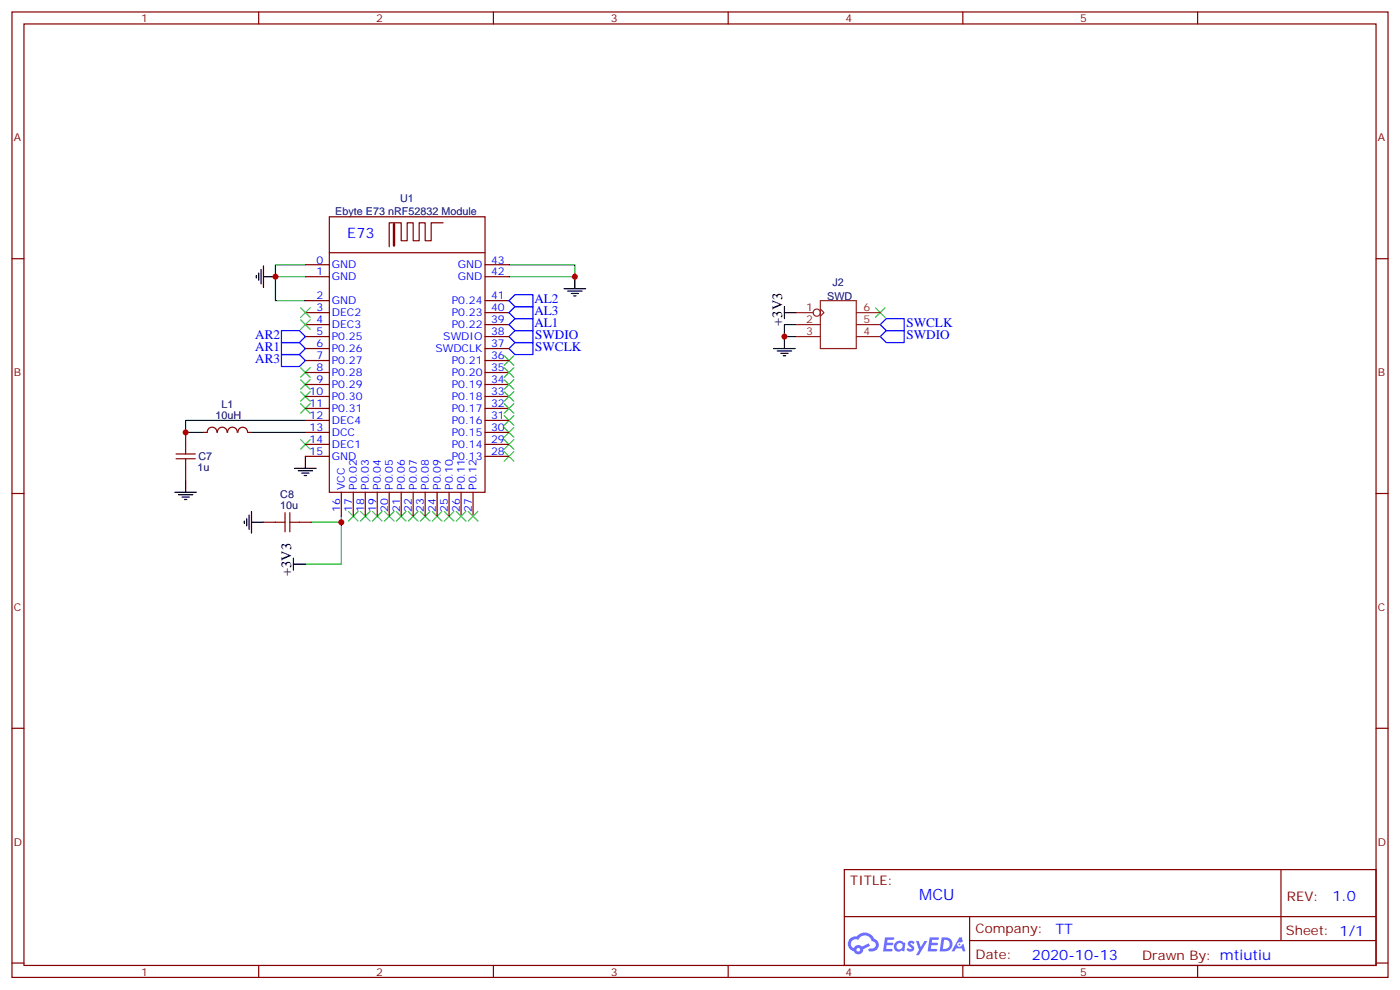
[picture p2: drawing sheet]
<svg xmlns="http://www.w3.org/2000/svg" width="412mm" height="292mm" viewBox="0 0 412 292" stroke-linecap="round" stroke-linejoin="round" font-family="sans-serif">
<g fill="none" stroke="#870000" stroke-width=".35">
<path d="M3.5 3.5h405.4v284.4h-405.4zM7.1 7.1h398.2v277.2h-398.2zM76.2 3.5v3.6M145.3 3.5v3.6M214.5 3.5v3.6M283.6 3.5v3.6M352.8 3.5v3.6M3.5 76.2h3.6M405.3 76.2h3.6M3.5 145.3h3.6M405.3 145.3h3.6M3.5 214.5h3.6"/>
<path d="M405.3 214.5h3.6M248.7 256.1h156.6v28.2h-156.6zM377.3 256.1v20.9M248.7 270h156.5M285.6 277h119.6M285.6 270v14.1M3.5 283.6h3.6M76.2 284.3v3.6M145.3 284.3v3.6M214.5 284.3v3.6M283.6 284.3v3.6M352.8 284.3v3.6"/>
<path d="M405.3 283.6h3.6"/>
</g>
<g fill="#5487ff">
<path d="M267.7 277.3a1.22 1.22 0 0 1 1.7 .3l-.4 .5a.47 .47 0 0 0-.3-.4 .47 .47 0 0 0-.5 .2l.1 .3a1.14 1.14 0 0 1 .8 1.7 1.14 1.14 0 0 1-1.9 0l-.2-.2 .5-.5 .7 .4a.29 .29 0 0 0 .3-.3 .29 .29 0 0 0-.2-.3 1.04 1.04 0 0 1-.6-1.7z"/>
<path d="M260.7 276h2.4l.3 .2-.2 .5-1.8 .1-.1 .8h1.5l.3 .4-.3 .4h-1.6l-.2 1.1h1.7l.2 .3-.2 .3-2.6 .1z"/>
<path d="M273.8 276h2.4l.3 .2-.1 .5-1.8 .1-.2 .8h1.6l.3 .4-.4 .4h-1.6l-.1 1.1h1.7l.2 .3-.2 .3-2.6 .1z"/>
<path d="M282.6 276.1h.7l.3 1.2-.6 .3a.69 .69 0 0 0-1 .3 .69 .69 0 0 0 .4 1 .69 .69 0 0 0 .9-.7l.5-.2 .6 2.2h-.8l-.2-.9h-1.8l-.5 .9h-.8z"/>
<path d="M269.8 277.1h.8l.6 1.8 1.1-1.8h.9l-2.6 4.2h-.8l.9-1.5z"/>
<path d="M277.4 276.1l-.6 4.1h1.3a2.11 2.11 0 0 0 2.5-2.1 2.11 2.11 0 0 0-2.5-2zM278.1 276.8a1.39 1.39 0 0 1 1.7 1.4 1.39 1.39 0 0 1-1.8 1.3h-.3z"/>
<path d="M263.7 277.7a1.54 1.54 0 0 0-.1 2.1 1.54 1.54 0 0 0 2.2 .2l.6 .2 .3-2.3-.2-.2-.4-.1a1.49 1.49 0 0 0-2.4 .1zM264 278.7a.94 .94 0 0 1 1.8 0 .94 .94 0 0 1-1.8 0z"/>
<path d="M250.4 276.4a2.18 2.18 0 0 0 1.1 3.7 1.44 1.44 0 0 0 1.6 1 1.44 1.44 0 0 0 1.2-1.5l2-1-.5-.8-1.9 1a1.47 1.47 0 0 0-2.4 .4 1.39 1.39 0 0 1-.7-1.9 1.39 1.39 0 0 1 2-.5 2.12 2.12 0 0 1 2.2-1.3 2.12 2.12 0 0 1 1.9 1.7 1.14 1.14 0 0 1 1.1 1.4 1.14 1.14 0 0 1-1.7 .8 .43 .43 0 0 0-.5 .3 .43 .43 0 0 0 .4 .5 1.98 1.98 0 0 0 2.5-1.2 1.98 1.98 0 0 0-1.2-2.5 3.1 3.1 0 0 0-5.3-.7l-.9 .1zM252.3 279.7a.55 .55 0 0 1 1.1 0 .55 .55 0 0 1-1.1 0z"/>
<circle cx="282.6" cy="278.1" r=".26"/>
</g>
<g fill="none" stroke="#000" stroke-width=".35">
<path d="M76.9 79.4v4.2M77.6 78.3v6.4M75.5 81.1v.7M76.2 80.4v2.2M77.6 81.5h3.5M166.2 85h6.3M167.2 85.7h4.2M168.3 86.4h2.1M169 87.1h.7M169.3 81.5v3.5M231.1 90.3v3.5M231.1 99.1v3.6"/>
<path d="M231.1 92.1h3.5M227.9 102.7h6.3M229 103.4h4.2M230 104.1h2.1M230.7 104.8h.7M86.8 137.9h6.3M87.8 138.6h4.3M88.9 139.3h2.1M90 134.4v3.5M51.5 145h6.4M52.6 145.7h4.2M53.6 146.4h2.1"/>
<path d="M54.3 147.1h.7M54.7 141.5v3.5M72 153.5v.7M72.7 152.8v2.1M73.4 151.7v4.2M74.1 153.8h3.5M74.1 150.6v6.4M89.6 140.1h.7M86.4 166.2h3.6M86.4 164.4v3.5"/>
</g>
<g fill="none" stroke="#3c3" stroke-width=".35">
<path d="M88.5 94.2l2.9 2.8M88.5 90.7l2.9 2.8M91.4 94.2l-2.9 2.8M91.4 90.7l-2.9 2.8M257.9 90.7l2.8 2.8M260.7 90.7l-2.8 2.8M88.5 118.9l2.9 2.8M88.5 115.4l2.9 2.8M88.5 111.8l2.9 2.9M88.5 108.3l2.9 2.8M91.4 118.9l-2.9 2.8M91.4 115.4l-2.9 2.8"/>
<path d="M91.4 111.8l-2.9 2.9M91.4 108.3l-2.9 2.8M148.5 104.8l2.8 2.8M148.5 108.3l2.8 2.8M148.5 111.8l2.8 2.9M148.5 115.4l2.8 2.8M148.5 118.9l2.8 2.8M151.3 115.4l-2.8 2.8M151.3 111.8l-2.8 2.9M151.3 108.3l-2.8 2.8M151.3 104.8l-2.8 2.8M151.3 118.9l-2.8 2.8"/>
<path d="M88.5 129.5l2.9 2.8M91.4 129.5l-2.9 2.8M148.5 122.4l2.8 2.8M148.5 125.9l2.8 2.9M148.5 129.5l2.8 2.8M148.5 133l2.8 2.8M151.3 122.4l-2.8 2.8M151.3 125.9l-2.8 2.9M151.3 129.5l-2.8 2.8M151.3 133l-2.8 2.8M102.7 150.6l2.8 2.9M105.5 150.6l-2.8 2.9"/>
<path d="M106.2 150.6l2.8 2.9M109 150.6l-2.8 2.9M109.7 150.6l2.8 2.9M112.5 150.6l-2.8 2.9M113.2 150.6l2.9 2.9M116.1 150.6l-2.9 2.9M116.8 150.6l2.8 2.9M119.6 150.6l-2.8 2.9M120.3 150.6l2.8 2.9M123.1 150.6l-2.8 2.9M123.8 150.6l2.8 2.9M126.6 150.6l-2.8 2.9"/>
<path d="M127.4 150.6l2.8 2.9M130.2 150.6l-2.8 2.9M130.9 150.6l2.8 2.9M133.7 150.6l-2.8 2.9M134.4 150.6l2.8 2.9M137.2 150.6l-2.8 2.9M137.9 150.6l2.9 2.9M140.8 150.6l-2.9 2.9"/>
</g>
<path d="M90 78h-8.9v10.5h8.9M149.9 78h19.4v3.5h-19.4M81.1 81.5h8.9M234.6 95.6h-3.5v3.5h3.5M74.1 127.4h15.9M90 123.8h-35.3v3.6h5.3M100.5 153.8v12.4h-10.5M100.5 152v1.8h-8.8" fill="none" stroke="#008700" stroke-width=".35"/>
<path d="M82.9 97.4h5.3l1.8 1.7-1.8 1.8h-5.3zM149.9 99.1l1.8-1.7h5.3v3.5h-5.3zM149.9 92.1l1.8-1.8h5.3v3.5h-5.3zM149.9 95.6l1.8-1.8h5.3v3.6h-5.3zM151.7 86.8h5.3v3.5h-5.3l-1.8-1.8zM259.3 99.1l1.8-1.7h5.2v3.5h-5.2zM259.3 95.6l1.8-1.8h5.2v3.6h-5.2zM82.9 104.4h5.3l1.8 1.8-1.8 1.8h-5.3zM82.9 100.9h5.3l1.8 1.8-1.8 1.7h-5.3zM149.9 102.7l1.8-1.8h5.3v3.5h-5.3z" fill="none" stroke="#00f" stroke-width=".35"/>
<g fill="none" stroke="#8c2424" stroke-width=".35">
<path d="M234.6 92.1h4.9M234.6 95.6h7.1M234.6 99.1h7.1M241.7 91l1 1.1-1 1M241.7 88.5h10.5v14.2h-10.5zM252.2 92.1h7.1M252.2 95.6h7.1M252.2 99.1h7.1"/>
<circle cx="240.6" cy="92.1" r="1.06"/>
</g>
<g fill="none" stroke="#870000" stroke-width=".35">
<path d="M90 78h7M97 63.9h45.9v81.1h-45.9zM97 74.4h45.9M130.5 65.6h-3.5v5.3h-1.8v-5.3h-1.7v5.3h-1.8v-5.3h-1.8v5.3h-1.7v-5.3h-3.5v7.1M142.9 78h7M90 81.5h7M90 88.5h7M90 92.1h7M90 95.6h7M90 99.1h7M142.9 81.5h7M142.9 88.5h7"/>
<path d="M142.9 92.1h7M142.9 95.6h7M142.9 99.1h7M90 102.7h7M90 106.2h7M90 109.7h7M90 113.2h7M90 116.8h7M142.9 102.7h7M142.9 106.2h7M142.9 109.7h7M142.9 113.2h7"/>
<path d="M142.9 116.8h7M51.9 135.1h5.6M51.9 133.7h5.6M54.7 127.4v6.3M54.7 135.1v6.4M63.9 127.3a1.41 1.41 0 0 0-1.4-1.5 1.41 1.41 0 0 0-1.4 1.5l-1.1 .1M64.1 127.3a1.41 1.41 0 0 1 1.4-1.5 1.41 1.41 0 0 1 1.4 1.5M67.1 127.3a1.41 1.41 0 0 1 1.4-1.5 1.41 1.41 0 0 1 1.4 1.5M70.1 127.3a1.41 1.41 0 0 1 1.4-1.5 1.41 1.41 0 0 1 1.4 1.5M73 127.4h1.1M90 127.4h7M90 120.3h7"/>
<path d="M90 123.8h7M90 130.9h7M90 134.4h7M142.9 127.4h7M142.9 120.3h7M142.9 123.8h7M142.9 130.9h7M142.9 134.4h7M77.6 153.8h6.4M84 151v5.6M85.4 153.8h6.3M85.4 151v5.6"/>
<path d="M100.5 145v7M104.1 145v7M107.6 145v7M111.1 145v7M114.7 145v7M118.2 145v7M121.7 145v7M125.2 145v7M128.8 145v7M132.3 145v7M135.8 145v7M139.3 145v7"/>
</g>
<path d="M116.1 66v6.3" fill="none" stroke="#870000" stroke-width=".71"/>
<g fill="#c00">
<circle cx="169.3" cy="81.5" r=".88"/>
<circle cx="54.7" cy="127.4" r=".88"/>
<circle cx="81.1" cy="81.5" r=".88"/>
<circle cx="100.5" cy="153.8" r=".88"/>
<circle cx="231.1" cy="99.1" r=".88"/>
</g>
<text font-size="4.6" fill="#00f" x="270.8" y="265.1">MCU</text>
<g font-size="4.2" fill="#00f">
<text x="102.3" y="70.1">E73</text>
<text x="392.5" y="265.4">1.0</text>
<text x="310.9" y="274.9">TT</text>
<text x="304" y="282.7">2020-10-13</text>
</g>
<g font-size="4.2">
<text x="230.4" y="95.9" transform="rotate(-90 230.4 95.9)">+3V3</text>
<text x="85.7" y="169.7" transform="rotate(-90 85.7 169.7)">+3V3</text>
</g>
<g font-size="3.9" fill="#00f">
<text x="157.4" y="89.3">AL2</text>
<text x="157.4" y="92.8">AL3</text>
<text x="75.2" y="99.9">AR2</text>
<text x="157.4" y="96.4">AL1</text>
<text x="157.6" y="99.8">SWDIO</text>
<text x="267" y="99.8">SWDIO</text>
<text x="267" y="96.3">SWCLK</text>
<text x="75.2" y="106.9">AR3</text>
<text x="75.2" y="103.4">AR1</text>
<text x="157.6" y="103.4">SWCLK</text>
</g>
<g font-size="3.9" fill="#800">
<text x="250.5" y="260.7">TITLE:</text>
<text x="379.1" y="265.4">REV:</text>
<text x="287.4" y="274.9">Company:</text>
<text x="378.7" y="275.5">Sheet: 1/1</text>
<text x="287.4" y="282.6">Date:</text>
<text x="336.4" y="282.7">Drawn By: mtiutiu</text>
</g>
<g font-size="3.2" fill="#800">
<text x="41.6" y="6.5">1</text>
<text x="110.8" y="6.5">2</text>
<text x="179.9" y="6.5">3</text>
<text x="249.1" y="6.5">4</text>
<text x="318.2" y="6.5">5</text>
<text x="4.1" y="41.6">A</text>
<text x="405.9" y="41.6">A</text>
<text x="4.1" y="110.8">B</text>
<text x="405.9" y="110.8">B</text>
<text x="4.1" y="179.9">C</text>
<text x="405.9" y="179.9">C</text>
<text x="4.1" y="249.1">D</text>
<text x="405.9" y="249.1">D</text>
<text x="41.6" y="287.3">1</text>
<text x="110.8" y="287.3">2</text>
<text x="179.9" y="287.3">3</text>
<text x="249.1" y="287.3">4</text>
<text x="318.2" y="287.3">5</text>
</g>
<g font-size="3.2" fill="#000080">
<text x="117.9" y="59.6">U1</text>
<text x="98.8" y="63.3">Ebyte E73 nRF52832 Module</text>
<text x="243.7" y="88.4">SWD</text>
<text x="245.2" y="84.3">J2</text>
<text x="63.5" y="123.3">10uH</text>
<text x="65.3" y="120.1">L1</text>
<text x="58.5" y="135.5">C7</text>
<text x="58.2" y="138.8">1u</text>
<text x="82.6" y="149.9">10u</text>
<text x="82.6" y="146.8">C8</text>
</g>
<g font-size="3.2" fill="#00f">
<text x="93.2" y="77.6">0</text>
<text x="144.6" y="77.6">43</text>
<text x="93.2" y="81.1">1</text>
<text x="97.7" y="82.6">GND</text>
<text x="97.7" y="79">GND</text>
<text x="134.9" y="82.6">GND</text>
<text x="134.9" y="79">GND</text>
<text x="144.6" y="81.1">42</text>
<text x="93.2" y="88.2">2</text>
<text x="97.7" y="89.6">GND</text>
<text x="133.1" y="89.6">P0.24</text>
<text x="144.6" y="88.2">41</text>
<text x="93.2" y="91.7">3</text>
<text x="93.2" y="95.2">4</text>
<text x="97.7" y="93.1">DEC2</text>
<text x="133.1" y="93.1">P0.23</text>
<text x="144.6" y="95.2">39</text>
<text x="144.6" y="91.7">40</text>
<text x="93.2" y="98.8">5</text>
<text x="97.7" y="96.7">DEC3</text>
<text x="97.7" y="100.2">P0.25</text>
<text x="130.6" y="100.2">SWDIO</text>
<text x="133.1" y="96.7">P0.22</text>
<text x="144.6" y="98.8">38</text>
<text x="93.2" y="102.3">6</text>
<text x="93.2" y="105.8">7</text>
<text x="97.7" y="103.7">P0.26</text>
<text x="97.7" y="107.2">P0.27</text>
<text x="128.2" y="103.7">SWDCLK</text>
<text x="133.1" y="107.2">P0.21</text>
<text x="144.6" y="105.8">36</text>
<text x="144.6" y="102.3">37</text>
<text x="93.2" y="109.4">8</text>
<text x="93.2" y="112.9">9</text>
<text x="97.7" y="110.8">P0.28</text>
<text x="133.1" y="110.8">P0.20</text>
<text x="144.6" y="112.9">34</text>
<text x="144.6" y="109.4">35</text>
<text x="91.2" y="116.4">10</text>
<text x="91.2" y="119.9">11</text>
<text x="97.7" y="114.3">P0.29</text>
<text x="97.7" y="117.8">P0.30</text>
<text x="133.1" y="117.8">P0.18</text>
<text x="133.1" y="114.3">P0.19</text>
<text x="144.6" y="119.9">32</text>
<text x="144.6" y="116.4">33</text>
<text x="91.2" y="123.5">12</text>
<text x="97.7" y="121.4">P0.31</text>
<text x="97.7" y="124.9">DEC4</text>
<text x="133.1" y="124.9">P0.16</text>
<text x="133.1" y="121.4">P0.17</text>
<text x="144.6" y="123.5">31</text>
<text x="91.2" y="127">13</text>
<text x="91.2" y="130.5">14</text>
<text x="97.7" y="128.4">DCC</text>
<text x="97.7" y="131.9">DEC1</text>
<text x="133.1" y="131.9">P0.14</text>
<text x="133.1" y="128.4">P0.15</text>
<text x="144.6" y="130.5">29</text>
<text x="144.6" y="127">30</text>
<text x="91.2" y="134.1">15</text>
<text x="97.7" y="135.5">GND</text>
<text x="133.1" y="135.5">P0.13</text>
<text x="144.6" y="134.1">28</text>
<text x="101.6" y="144.3" transform="rotate(-90 101.6 144.3)">VCC</text>
<text x="105.1" y="144.3" transform="rotate(-90 105.1 144.3)">P0.02</text>
<text x="108.7" y="144.3" transform="rotate(-90 108.7 144.3)">P0.03</text>
<text x="112.2" y="144.3" transform="rotate(-90 112.2 144.3)">P0.04</text>
<text x="115.7" y="144.3" transform="rotate(-90 115.7 144.3)">P0.05</text>
<text x="119.2" y="144.3" transform="rotate(-90 119.2 144.3)">P0.06</text>
<text x="122.8" y="144.3" transform="rotate(-90 122.8 144.3)">P0.07</text>
<text x="126.3" y="144.3" transform="rotate(-90 126.3 144.3)">P0.08</text>
<text x="129.8" y="144.3" transform="rotate(-90 129.8 144.3)">P0.09</text>
<text x="133.3" y="144.3" transform="rotate(-90 133.3 144.3)">P0.10</text>
<text x="136.9" y="144.3" transform="rotate(-90 136.9 144.3)">P0.11</text>
<text x="140.4" y="144.3" transform="rotate(-90 140.4 144.3)">P0.12</text>
<text x="100.2" y="150.8" transform="rotate(-90 100.2 150.8)">16</text>
<text x="103.7" y="150.8" transform="rotate(-90 103.7 150.8)">17</text>
<text x="107.2" y="150.8" transform="rotate(-90 107.2 150.8)">18</text>
<text x="110.8" y="150.8" transform="rotate(-90 110.8 150.8)">19</text>
<text x="114.3" y="150.8" transform="rotate(-90 114.3 150.8)">20</text>
<text x="117.8" y="150.8" transform="rotate(-90 117.8 150.8)">21</text>
<text x="121.4" y="150.8" transform="rotate(-90 121.4 150.8)">22</text>
<text x="124.9" y="150.8" transform="rotate(-90 124.9 150.8)">23</text>
<text x="128.4" y="150.8" transform="rotate(-90 128.4 150.8)">24</text>
<text x="131.9" y="150.8" transform="rotate(-90 131.9 150.8)">25</text>
<text x="135.5" y="150.8" transform="rotate(-90 135.5 150.8)">26</text>
<text x="139" y="150.8" transform="rotate(-90 139 150.8)">27</text>
</g>
<g font-size="3.2" fill="#8d2323">
<text x="237.5" y="91.7">1</text>
<text x="237.5" y="95.2">2</text>
<text x="254.4" y="95.2">5</text>
<text x="254.4" y="91.7">6</text>
<text x="237.5" y="98.8">3</text>
<text x="254.4" y="98.8">4</text>
</g>
</svg>
